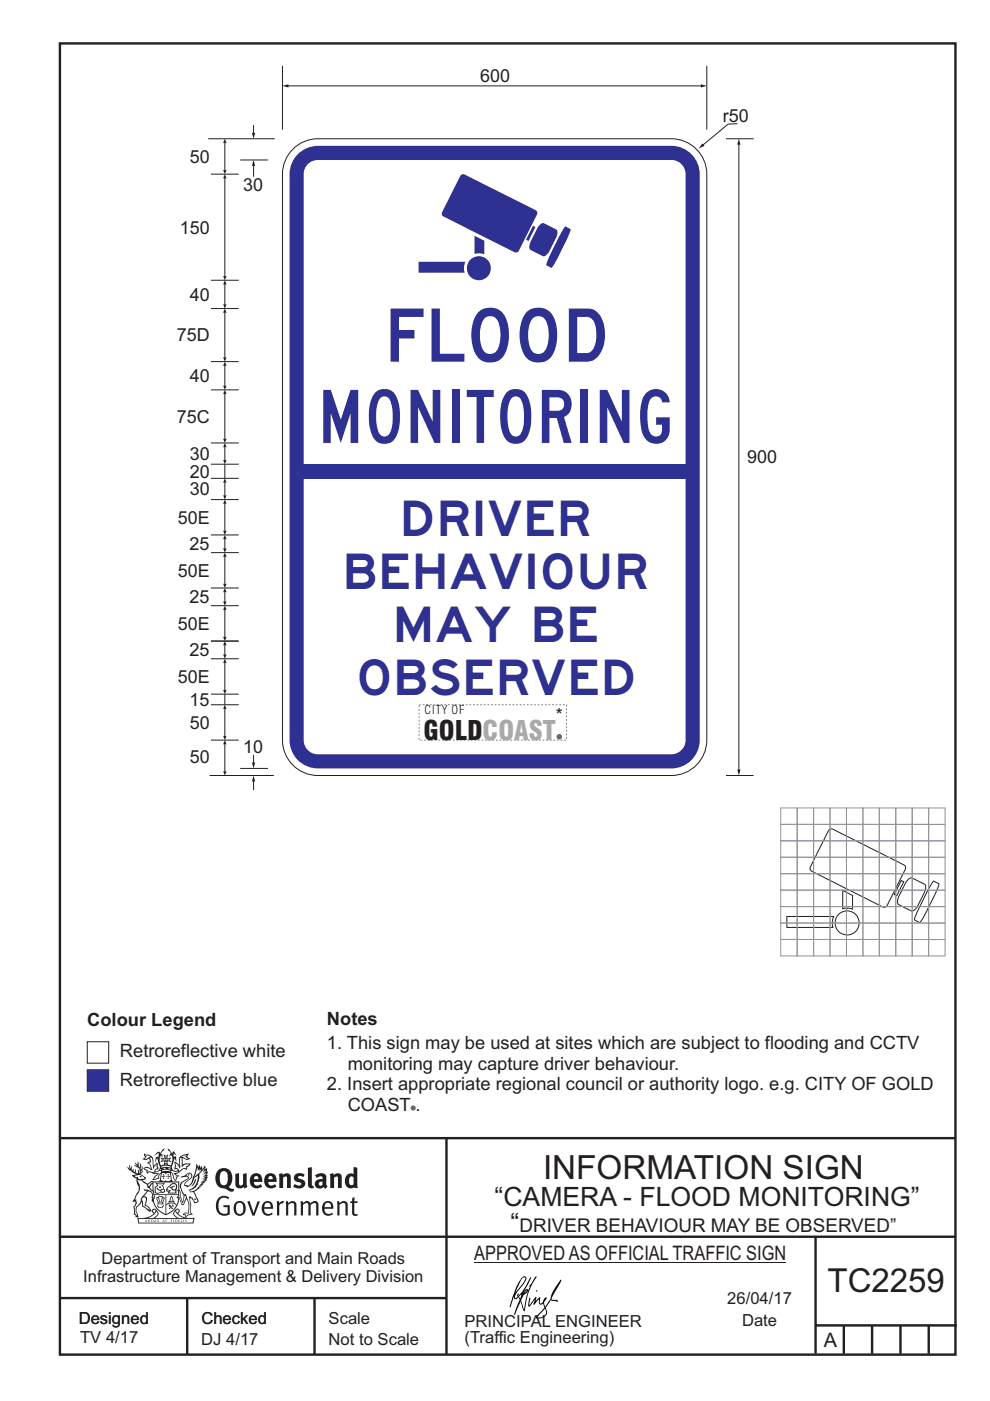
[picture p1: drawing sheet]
<svg xmlns="http://www.w3.org/2000/svg" width="210mm" height="297mm" viewBox="0 0 210 297" stroke-linecap="round" stroke-linejoin="round" font-family="sans-serif">
<g fill="none" stroke="#231f20" stroke-width=".51">
<path d="M12.7 9.2h190v278h-190zM12.7 241.3h189.9M94.7 241.4v45.8M12.7 275.2h82M12.7 262.2h190.1M39.7 275.2v12M66.7 275.2v12M173 262.2v24.8M173 281h30M179 281v6M185 281v6M191 281v6"/>
<path d="M197 281v6"/>
</g>
<g fill="#231f20">
<path d="M47 248.5a2.55 2.55 0 0 0 0 2.7l.3 .1a.81 .81 0 0 0 1-.9v-.6a1.04 1.04 0 0 0-1.1-1.5zM46.3 248.1a1.82 1.82 0 0 1 2.1-.2 1.82 1.82 0 0 1 .9 1.9 2.29 2.29 0 0 1-.8 1.9l.7 .3h.5l-.2 .6a2.87 2.87 0 0 1-2-.7 2.12 2.12 0 0 1-1.7-3.1z" fill-rule="evenodd"/>
<path d="M49.9 248.9l.8-.2v2a.46 .46 0 0 0 .2 .6 .46 .46 0 0 0 .7-.2v-2.2l.7-.2v2.4l.2 .5-.6 .4-.2-.3a1.02 1.02 0 0 1-1.2 .2 1.02 1.02 0 0 1-.6-1.1z" fill-rule="evenodd"/>
<path d="M54 249.5l-.1 .5h.9a.49 .49 0 0 0-.2-.6 .49 .49 0 0 0-.6 .1zM53.4 249.2a1.34 1.34 0 0 1 1.6-.3 1.34 1.34 0 0 1 .6 1.5v.2h-1.7a.77 .77 0 0 0 .5 .8 .77 .77 0 0 0 .9-.3l.3 .4a1.59 1.59 0 0 1-2.1 .2 1.59 1.59 0 0 1-.4-2z" fill-rule="evenodd"/>
<path d="M57 249.5l-.1 .5h.9a.49 .49 0 0 0-.2-.6 .49 .49 0 0 0-.6 .1zM56.4 249.2a1.34 1.34 0 0 1 1.6-.3 1.34 1.34 0 0 1 .7 1.5v.2h-1.8a.77 .77 0 0 0 .5 .8 .77 .77 0 0 0 .9-.3l.3 .4a1.59 1.59 0 0 1-2 .2 1.59 1.59 0 0 1-.5-2z" fill-rule="evenodd"/>
<path d="M59.1 248.9l.8-.2 .1 .4a.95 .95 0 0 1 1-.3 .95 .95 0 0 1 .7 .8v2.3h-.8v-2.3a.46 .46 0 0 0-.8 .1v2.2h-.9z" fill-rule="evenodd"/>
<path d="M62.5 249.1a1.75 1.75 0 0 1 2.1-.1l-.2 .5-.6-.2a.43 .43 0 0 0-.6 .3l.4 .3a1.04 1.04 0 0 1 1.2 1.2 1.04 1.04 0 0 1-1.4 .9l-1.2-.4 .3-.6 1 .4 .4-.4a.88 .88 0 0 0-1-.5l-.4-.2-.1-.4z" fill-rule="evenodd"/>
<path d="M65.3 247.6l.8-.2 .1 3.8 .2 .2 .2 .5a.88 .88 0 0 1-1-.1 .88 .88 0 0 1-.3-1z" fill-rule="evenodd"/>
<path d="M67.8 250.6a.43 .43 0 0 0-.1 .7 .43 .43 0 0 0 .7-.1v-.7zM66.8 249.2a1.7 1.7 0 0 1 2.4 .1v1.8l.3 .4-.4 .5-.5-.3a1.03 1.03 0 0 1-1.7-.2 1.03 1.03 0 0 1 .8-1.5h.7v-.4a.8 .8 0 0 0-1.2 .1z" fill-rule="evenodd"/>
<path d="M69.9 248.9l.8-.2 .1 .4a.95 .95 0 0 1 1-.3 .95 .95 0 0 1 .7 .8v2.3h-.8v-2.3a.46 .46 0 0 0-.8 .1v2.2h-.8z" fill-rule="evenodd"/>
<path d="M74.3 249.5a1.48 1.48 0 0 0 0 1.7l.4 .1 .3-.2v-1.5l-.3-.2zM75 247.4l.8 .2 .1 4.3h-.7l-.1-.2a1.26 1.26 0 0 1-1.4 0 1.26 1.26 0 0 1-.6-1.3 1.29 1.29 0 0 1 .5-1.3 1.29 1.29 0 0 1 1.4-.2z" fill-rule="evenodd"/>
<path d="M46.4 253.9a1.72 1.72 0 0 1 2.2 0l-.2 .3a1.24 1.24 0 0 0-1.4-.1 1.24 1.24 0 0 0-.7 1.3 1.49 1.49 0 0 0 1.3 2l.7-.2v-1.3h-.9l-.1-.4h1.4v2a1.93 1.93 0 0 1-2.2-.1 1.93 1.93 0 0 1-.7-2.2l.2-.7z" fill-rule="evenodd"/>
<path d="M50.3 255.2a1.65 1.65 0 0 0 .3 2.2 .99 .99 0 0 0 1-1.5 .78 .78 0 0 0-.4-.8 .78 .78 0 0 0-.9 .1zM50 254.9a1.33 1.33 0 0 1 1.6-.1 1.33 1.33 0 0 1 .5 1.5 1.31 1.31 0 0 1-1.3 1.5 1.31 1.31 0 0 1-1.3-1.6l.1-.5z" fill-rule="evenodd"/>
<path d="M52.5 254.7l.4-.1 .9 2.6 .8-2.5h.5l-1.1 3h-.5z" fill-rule="evenodd"/>
<path d="M56.2 255.2l-.2 .7h1.4a.7 .7 0 0 0-.3-.8 .7 .7 0 0 0-.9 .1zM55.9 255a1.22 1.22 0 0 1 1.5-.2 1.22 1.22 0 0 1 .5 1.5h-1.9a.93 .93 0 0 0 .5 1 .93 .93 0 0 0 1.2-.2l.1 .3a1.43 1.43 0 0 1-1.7 .1 1.43 1.43 0 0 1-.6-1.7z" fill-rule="evenodd"/>
<path d="M58.7 254.8l.4-.2 .1 .5 .4-.3 .6-.2-.2 .6a.66 .66 0 0 0-.8 .6v1.9h-.4z" fill-rule="evenodd"/>
<path d="M60.6 254.8l.4-.2 .1 .5a.94 .94 0 0 1 1-.4 .94 .94 0 0 1 .8 .7v2.3h-.5l-.1-2.5a.81 .81 0 0 0-1.2 .3v2.2h-.4z" fill-rule="evenodd"/>
<path d="M63.7 254.7l.5-.1 .1 .5 .4-.3a.78 .78 0 0 1 1.1 .3 .9 .9 0 0 1 1-.5 .9 .9 0 0 1 .7 .8v2.3h-.4l-.1-2.5a.67 .67 0 0 0-1.1 .3v2.2h-.5v-2.4l-.4-.2-.7 .4v2.2h-.5z" fill-rule="evenodd"/>
<path d="M69 255.2l-.2 .7h1.4a.7 .7 0 0 0-.3-.8 .7 .7 0 0 0-.9 .1zM68.7 255a1.22 1.22 0 0 1 1.5-.2 1.22 1.22 0 0 1 .5 1.5h-1.9a.93 .93 0 0 0 .5 1 .93 .93 0 0 0 1.2-.2l.1 .3a1.44 1.44 0 0 1-1.7 .1 1.44 1.44 0 0 1-.6-1.7z" fill-rule="evenodd"/>
<path d="M71.4 254.8l.5-.2 .1 .5a.94 .94 0 0 1 1-.4 .94 .94 0 0 1 .7 .7v2.3h-.4l-.1-2.5a.81 .81 0 0 0-1.2 .3v2.2h-.5z" fill-rule="evenodd"/>
<path d="M74.7 254l.5-.2v.9h.7l-.1 .4h-.7l.1 2.2 .1 .1h.5l.1 .3a.75 .75 0 0 1-1.2-.6v-2h-.4v-.4h.4z" fill-rule="evenodd"/>
<path d="M30.8 244.9l1.1 .3-.9 .5h-.4l.5-.5zM31.8 245.5l.2-.1a2.44 2.44 0 0 1 .4 2l.1 .4 .7-1-.1 .6 .3 .3a.57 .57 0 0 0-.6 .8l-1-.2-.5 .2 .1-.5-.7-.2 .6-.2 1 .5 .1-.1-.6-1.3-.2-.1 .5-.1zM30.7 244.5l-.2 .4 .3 .4-.6 .4a1.04 1.04 0 0 0 1.4-.1l.2 .7h-.4l-.2 .4a.94 .94 0 0 1 .9 1.1l-.2-.1a1.16 1.16 0 0 0-1.5-.1l.3 .4 .4 .2 .1 .5 .2 .2v-.2a.94 .94 0 0 1 1.1 .2h.9l-1.2 1.2a1.13 1.13 0 0 0 1.2-.2l.4-.1-.1-.4 .5-.7a.83 .83 0 0 0-.6 1.1l-.3-.1-.7 .3 1.1-1.4-.5 .2-.5-.1 1.3-.5-.2-.2-.8 .4v-.3l.2-.2 .3 .1 .1-.3-.2-.4v-.6l-.2-.3-.6 .9v-.7a1.42 1.42 0 0 0-1.7-1.8z" fill-rule="evenodd"/>
<path d="M38.5 245.3l.5-.3 .7-.1-.6 .3 .8 .5h-.3zM38.3 245.5h.2l.1 2a1.69 1.69 0 0 1 1.5-.7l-.7 .5 .1 .5a1.1 1.1 0 0 0-1.5 .6l-.1-.5-.2-.2h-.5l.2-.4-.2-.7a1.42 1.42 0 0 1 .8 1.1l.2-.1zM37.1 246.2l.1 1-.2 .3v.5l.6-.1 .1 .2a.96 .96 0 0 1-1.1-.1l-.1 .1a1.06 1.06 0 0 0 1.3 .2v.1a.72 .72 0 0 1-1 .2l.3 .5 .6 .3-.4 .1-.1 .7-.3-.4-.3-1.1-.4-.4 .4 .9a1.54 1.54 0 0 0 .6 1.2l.2-.3a.58 .58 0 0 1 .5-.7l.1-.2h-.3l-.4-.3 .9-.5a.93 .93 0 0 1 1.1-.5l.1 .2 .2-.1 .1-.5a.99 .99 0 0 0 .7-.9l-1.3 .1-.4 .3v-1.5l.9 .4 .8-.3h-.3l-.5-.4 .4-.7-.7 .2a1.46 1.46 0 0 0-1.3 2.1v.4l-.2-.4z" fill-rule="evenodd"/>
<path d="M35.6 248.9l.2 .1-.1 .4h.3l-.3 .1v.5l-.1-.6h-.3l.3-.1z" fill-rule="evenodd"/>
<path d="M34.6 248.9l.2 .1-.1 .3 .4 .1h-.4v.6l-.1-.5-.3-.1h.3z" fill-rule="evenodd"/>
<path d="M34.3 248.8a.57 .57 0 0 1 .9 .2 .57 .57 0 0 1 .9-.2l.2 1.4-.2 .1a.57 .57 0 0 1-.9-.1 .69 .69 0 0 1-1.1 0zM34.2 248.1l-.3 2.1-.2 .4h2.9l-.1-.4-.3-2.1h-.2v.3l-.8-.1-.9 .1 .1-.3z" fill-rule="evenodd"/>
<path d="M34.2 252.4a.3 .3 0 0 0 .6 0 .3 .3 0 0 0-.6 0zM33.3 251l.3 .3-.3 .3a.79 .79 0 0 0 0 1.3l.8-.2-.1-.3a.55 .55 0 0 1-.7-.6h.1l.1 .3 .4 .1 .8-.2-.4-.7 .4-.3-.7 .1zM33 250.7l1.1 .2 .9-.2-.4 .7 .4 1.1a.56 .56 0 0 1-.8 .3l-.2 .1a.73 .73 0 0 1-.9 .1 .73 .73 0 0 1-.3-.9v-.4l.5-.4z" fill-rule="evenodd"/>
<path d="M35.6 251.9l.7-.5a.58 .58 0 0 1 1-.1 .58 .58 0 0 1-.5 .9l-.2-.3a.43 .43 0 0 1 .6-.3v-.1a.57 .57 0 0 0-.8 .2l-.2-.1-.3 .2 .4 .1a.55 .55 0 0 0 .9 .5v.5h-1.3l.3-.4-.1-.2-.6 .1 .2-.2-.2-.1zM35.4 251.8l-.1 .2a.39 .39 0 0 0 .2 .7l.3-.1-.2 .5h1.9l-.1-.8a.86 .86 0 0 0-.1-1.4 .86 .86 0 0 0-1.3 .4z" fill-rule="evenodd"/>
<path d="M36 254.8h.8v.2h-.8zM36.4 253.8l.2 .8h-.4zM36.4 253.5l-.3 .5-.1 .6h-.2v.4l-.7 .4 .1 .2a1.48 1.48 0 0 1 2.2 .1l.2-.1-.6-.5v-.5h-.2l-.1-.6z" fill-rule="evenodd"/>
<path d="M35.8 255.4l.3 .1 .2 .3 .3-.2-.2-.2a.38 .38 0 0 1 .4 .5l-.1-.2-.3 .3 .3 .2-.3 .2-.1-.3-.4 .3-.1-.2 .4-.3-.2-.1-.1 .1z" fill-rule="evenodd"/>
<path d="M34.5 254h.2v.2l-.3 .6h-.1zM33.6 255.3h.9v.2a.55 .55 0 0 1-.8 .4v-.2h-.2zM33.4 254h.2l.2 .8h-.2zM33.6 255h.8l.1 .1-.8 .1zM33.8 253.7h.5l-.2 1.1h-.2zM33.3 253.8l-.1 .3 .3 1.2a.48 .48 0 0 0-.1 .5 .48 .48 0 0 0 .4 .3l.6-.1a.49 .49 0 0 0 .2-.7l.3-1.2-.1-.3a1.42 1.42 0 0 0-1.5 0z" fill-rule="evenodd"/>
<path d="M33.6 251.6h.5l.1 .3h-.4z" fill-rule="evenodd"/>
<path d="M41.3 250.1l.3-.2-.2 .9-.6 .7h-.2l.5-.7z" fill-rule="evenodd"/>
<path d="M39.7 249l.3-.2 .5 .2a.88 .88 0 0 1-.6 1.1 1.22 1.22 0 0 0-.8 1.3l.5 .2a.72 .72 0 0 0 .9-.4l.5-.8 .2-.6 .8-.6v.3a2.85 2.85 0 0 1-2 2.8l.1 .1a2.13 2.13 0 0 0 1.9-1.5l-.1-.2a2.01 2.01 0 0 0 .3-1.8l1.2-1.3-.4 1 .7-.5-.7 1 .8-.4-.8 .8 .7-.1-.9 .5 .8-.1-.8 .4h.7l-.8 .3 .3 .2h-.4l.2 .4-.4-.1 .2 .3h-.4l.1 .3h-.1a2.16 2.16 0 0 1-2 1l.1 .2h.4a.76 .76 0 0 1 .7 .7l.5 1.2-.6 .2a1.45 1.45 0 0 0-1.2-1.3l.3 1.8-.1 1.9 .4 .2a1.07 1.07 0 0 0-1.2 .4v-.3l-.5-.2a.87 .87 0 0 1 1-.1l.1-.7a4.4 4.4 0 0 0-.6-3.1l-.1-.3h-.2a2.16 2.16 0 0 1-.7-2.2l.3-.3 1.2-.8a.55 .55 0 0 0-.4-.7zM37.8 252.4a.76 .76 0 0 1 .3 1.1l.6 1.6 .4-1.7 .2 .1a.61 .61 0 0 1-.1 .9l-.3 .9h-.2l-.7-1.6-.3 .1a1.18 1.18 0 0 0 .1-1.4zM41.8 247.5l.2 .8 .3-.6v.6l.3-.5a1.9 1.9 0 0 1-1.1 1.4l-.3 .3zM38.2 249.6l1.4-.1 .2 .1v.3l-.5 .3a1.26 1.26 0 0 0-1 1.9l.2 .7a1.84 1.84 0 0 1 .2 2l-.4-1.3a.96 .96 0 0 0-.4-1.3l-.4 .3a.78 .78 0 0 1-.1 1.3l.2 .2h.4l.4 1.1a.38 .38 0 0 0 .2 .4 .38 .38 0 0 0 .4-.1l.6-1.2a2.94 2.94 0 0 1 .3 2.5v.5l-.8-.1-.3 .4v.2l.4-.1 .1 .4 .2 .1a1.02 1.02 0 0 1 1.3-.5l-.1-.4-.3-.1 .2-1.7-.3-1.4 .1 .1a1.14 1.14 0 0 1 .7 .9 .63 .63 0 0 0 .9-.2 .63 .63 0 0 0-.2-.8l-.6-1.3 .9-.6 .2-.3 .2-.1v-.2h.3l-.1-.3h.4l-.1-.3 .5-.1-.2-.2 .5-.4 .1-.2-.3 .1 .5-.6-.3 .1 .3-.6-.4 .1 .4-.5v-.3l-.3 .2 .1-.6v-.3l-.4 .3-.1-.8-.5 .8-.2-.7-.2 .5-.3-.8-.1 .6-.5-.8-.1 1.4-.7 1.9a1.81 1.81 0 0 1-.9 1.4l-.6-.2a1.75 1.75 0 0 1 1.1-1.2 .75 .75 0 0 0 .1-1.3 .75 .75 0 0 0-1.2 .5z" fill-rule="evenodd"/>
<path d="M41.2 254.2l.3-.1 .1 .3h-.4z" fill-rule="evenodd"/>
<path d="M29.4 258.4h11.6l-.2 .8h-11.3zM31.3 258.2l.5-.1a2.48 2.48 0 0 0 1.4-1.3l.2 .6-.5 .5-.4 .3zM32.5 256.6l.3-.2 .2 .2-.3 .6zM37.2 256.8a2.65 2.65 0 0 0 1.8 1.4h-1.1l-.5-.3-.5-.5zM37.4 256.6l.2-.2 .3 .2-.3 .6zM29.2 258.2l.1 1.2h11.7l.3-1.1-.2-.1a4.1 4.1 0 0 1-3.3-.9l.3-.4-.1-.5a1.06 1.06 0 0 0-1.3 .9l.2 .4 .6 .5h-4.7l.3-.1a.84 .84 0 0 0 .6-.7 .84 .84 0 0 0-.5-.9l-.3-.2-.5 .1-.1 .5 .3 .4a4.2 4.2 0 0 1-3.4 .9z" fill-rule="evenodd"/>
<path d="M31 258.7l.1 .2h-.2zM31 258.6l-.3 .5 .4-.1 .2 .1z" fill-rule="evenodd"/>
<path d="M31.3 258.6h.2v.4a.25 .25 0 0 0 .3-.1 .25 .25 0 0 0-.1-.3h.1a.29 .29 0 0 1 0 .4 .29 .29 0 0 1-.4 0 .29 .29 0 0 1 0-.4z" fill-rule="evenodd"/>
<path d="M32.2 258.6a.22 .22 0 0 1 .3 .2 .22 .22 0 0 1-.3 .2zM32 258.6v.5a.33 .33 0 0 0 .5-.1 .33 .33 0 0 0 0-.4 .33 .33 0 0 0-.5 0z" fill-rule="evenodd"/>
<path d="M32.9 258.7l.1 .2h-.2zM32.9 258.6l-.2 .5 .3-.1 .2 .1z" fill-rule="evenodd"/>
<path d="M33.3 258.6h.2v.2l.3-.2-.2 .2 .2 .3-.3-.2-.1 .2h-.1l.2-.3z" fill-rule="evenodd"/>
<path d="M34.7 258.7l.1 .2h-.2zM34.7 258.6l-.3 .5 .4-.1 .2 .1z" fill-rule="evenodd"/>
<path d="M35 258.6h.4h-.1v.5h-.2l.1-.5z" fill-rule="evenodd"/>
<path d="M36.2 258.6h.3h-.2v.2h.2h-.2l.1 .3h-.2z" fill-rule="evenodd"/>
<path d="M36.7 258.6h.2v.5h-.2z" fill-rule="evenodd"/>
<path d="M37.3 258.6a.22 .22 0 0 1 .3 .2 .22 .22 0 0 1-.3 .2zM37.1 258.6v.5a.33 .33 0 0 0 .5-.1 .33 .33 0 0 0 0-.4 .33 .33 0 0 0-.5 0z" fill-rule="evenodd"/>
<path d="M37.8 258.6h.3h-.1v.2h.1h-.1v.2l.1 .1h-.3z" fill-rule="evenodd"/>
<path d="M38.3 258.6h.3l-.1 .4 .2 .1h-.4z" fill-rule="evenodd"/>
<path d="M38.9 258.6h.2v.5h-.2z" fill-rule="evenodd"/>
<path d="M39.3 258.6h.2l-.2 .1 .2 .2-.1 .2h-.1v-.2l.2 .1z" fill-rule="evenodd"/>
<path d="M34.2 247.4a1.51 1.51 0 0 1 2 .2 2.67 2.67 0 0 0-2.1 0zM35.7 247.6l.4 .2 .1 .2-.4-.1zM34.6 247.7l.4-.1 .2 .2h-.4zM34 247.9l.3 .1-.3 .1zM34.9 246.9l.3-.2 .2 .2zM34.9 245.7h.2v.4h-.2zM35 245.1l.2 .2 .2-.2-.1 .4h-.2zM35.1 246.3h.2l.1 .4-.2-.2-.2 .2zM35.3 245.7h.2v.4h-.2zM34.4 245.7l.3 .1v.2l-.3 .1 .2-.2zM35.7 245.8l.3-.1-.2 .2 .2 .2-.4-.1zM32.7 244.9l1-.5-.1 1-.2-.1-.4 .1-.2 1.1 .5-1 .2 .9a1.84 1.84 0 0 1 .3 1.7l.4 .1a2.48 2.48 0 0 1 2.2 .1l.2-.3-.2-.7 .7-1.7 .4 .6-.2-1-.2-.1-.2 .3v-.9l.6 .4-.6-.7h-.3l-.1 .4-.5-.8-.5-.3 .2 .4 .5 .6-.4 .7 .4-.3a2.06 2.06 0 0 1 0 2.2l-.6-.2-.1-.6 .1-.1 .8 .2-.4-.5 .4-.5-.7 .2-.2-.2 .2-.7-.5 .4-.5-.4 .2 .7-.2 .2-.7-.2 .4 .5-.4 .5 .7-.2 .2 .1-.2 .6-.5 .2a2.02 2.02 0 0 1 0-2.2l.3 .5-.1-.6-.3-.1 .8-1.2-.5 .3-.4 .7-.2-.3a.8 .8 0 0 0-.8 .5z" fill-rule="evenodd"/>
<path d="M29.2 250.1l.3 .2a.61 .61 0 0 1 .8 .3l.3 .2a.8 .8 0 0 1 .6 1l.4 .1 .5 .6a1 1 0 0 1 .5 1l-.1 .7v-.5h-.1a.96 .96 0 0 0-.8-1.3l-.3-.2h-.6l-.1-.1-.2 .1 .2 .3h.5l-1.1 1.4-.2 .9-.4 .6a1.33 1.33 0 0 0-.5 1.8l.2 .5a1.26 1.26 0 0 1-.5-1.4l-.1-.4a1.56 1.56 0 0 0 .4-1.7l-.3 .2 .2-.5a3.2 3.2 0 0 0 .7-3zM30.4 253.9h.4a2.06 2.06 0 0 1-.1 1.6l.7 .5 .4 .5-.6-.2-.8-.6-.1-.9a.51 .51 0 0 1 .1-.9zM28.6 249.3a1.52 1.52 0 0 1 2.1 .6l-1.1 .1-.2-.1-.2-.4-.4 .1zM27.5 247v.8l-.3-.4-.2 .1a3.1 3.1 0 0 0 2 1.5l-1 .1 .5 .6 .5 .1v1.1a1.84 1.84 0 0 1-.2 2.5l-.4 .9-.4 .4 .3 .1 .4-.1 .1 .4-.2 .5-.3 .2 .1 1.8 .2-.1 .2 .6h.2l.4-.1-.1-.5a1.3 1.3 0 0 1-.1-1.6l.8-1.1 .2 1.1 .6 .2 .4 .6 .2-.2 .2 .4 .5-.1a1.85 1.85 0 0 0-1.2-1.3l.1-.3a1.39 1.39 0 0 0 0-1.5h-.5l.5-.6a.66 .66 0 0 1 .9-.4 .66 .66 0 0 1 .3 .9l-.1 .4h.2v.1l-.2 .3 .2 .5 .2-.3a2.24 2.24 0 0 0 .1-2.2 .73 .73 0 0 1-.7-.6 .73 .73 0 0 1 .5-.8l.1-.2a.94 .94 0 0 0-.9 .8 .48 .48 0 0 1-.1-.5 .48 .48 0 0 1 .5-.3l.5-.3a.51 .51 0 0 0-.8 .2l-.5 .3-1-.8 .6-.1 .1-.5-1.1-.7 .5-.4v-.4l-.5 .5 .1-.2a.69 .69 0 0 0 .2-1.1v.5l-.3 .2 .1-1.1-.3-.2 .1 .6-.1 .2-.4-1.2v.6l-.7-.3 .6 .6-.6-.2 .2 .3a1 1 0 0 1 .8 1.5l-.2-.8v.8l-.5-.2-.1-.7-.2 .6-.2-.1v-.6l-.2 .4-.2-.2 .1-.7-.2 .5z" fill-rule="evenodd"/>
<path d="M29.5 249.5l.3-.2 .3 .3z" fill-rule="evenodd"/>
<path d="M32.4 250.5h5.6v2l-.2-.1v-1.7h-5.2v2.5h5.2v-.8l.1 .2-.1 1.1v-.3h-2.5v4a4.1 4.1 0 0 0 2.6-3.6l.1-.1a4 4 0 0 1-2.8 3.9 4.2 4.2 0 0 1-2.8-4.7l.1 1.3 .1-.1a3.8 3.8 0 0 0 2.5 3.3v-4h-2.5l-.2-.9z" fill-rule="evenodd"/>
<circle cx="40" cy="249.1" r=".17"/>
</g>
<path d="M100.6 267.7h66.2" fill="none" stroke="#231f20" stroke-width=".21"/>
<g fill="#000">
<path d="M111.6 273.7l.2-.2-.5 .7zM110.4 274.5l.2 .1-.3 .8-.2-.5zM110.9 270.9h.5a9.3 9.3 0 0 1-2 3.1l-.1 .3 1-2.5zM110.6 271a14.7 14.7 0 0 0-2.2 4.9l-.3 1.2 .1 .1 .8-2.3a.42 .42 0 0 0 .2 .6 .42 .42 0 0 0 .6-.3l.2-.1 .2 .5-1.1 3.2h.2l1.1-2.9 .6 1.9 .2 .2 .2-.5a13.5 13.5 0 0 1 2-6.2l.4-.5-.1-.2-1.6 2.1 .4-.1a14.9 14.9 0 0 0-1.3 5.1l-.4-1.1a1.39 1.39 0 0 1 .2-1.9l.1-.2a.92 .92 0 0 0 .8-1.2 .75 .75 0 0 0-.8 .7l-.1 .2 1.6-3.4h-.1l-.4 .7a10.5 10.5 0 0 1-2.2 3.3l.2-.5a.32 .32 0 0 0-.4 .2 .32 .32 0 0 0 .1 .4l-.5 .4a3.2 3.2 0 0 1 1.1-2.3l.5-.6a2.49 2.49 0 0 0 .7-1.6l-.4-.2z" fill-rule="evenodd"/>
<path d="M113.7 273.6l.3 .2h-.3z" fill-rule="evenodd"/>
<path d="M115.6 277.5a1.15 1.15 0 0 1 .1 1.3 1.15 1.15 0 0 1-1.2 .5l-.6 .1zM112.2 275.2l-.2 1.6 .2 .2 1.2-1.5-.2 1.1 1.1-1.1a.94 .94 0 0 0 .4 1.1l.5-.3 .3 .9-1.2 1.3a.98 .98 0 0 0-.5 1 1.9 1.9 0 0 0 2.3-1.3l-.1-.2a1.02 1.02 0 0 1 .2-1.4l.6-1 1.5 .3-.2-.4v.2l-1.1-.1v-.3l2-3.6 .1-.2-.2-.2-1.7 2.8a6.6 6.6 0 0 1-1.6 2.9l-.1-.2a1.01 1.01 0 0 1 .4-1.4l.1-.2-.3-.1-.4 .4-.1 .5-.6 .4-.1-.4 .1-.9-.2-.1-.9 1 .3-1h-.2l-1.4 1.8 .3-1.5v-.1z" fill-rule="evenodd"/>
</g>
<path d="M18.5 220.9h4.6v4.5h-4.6z" fill-rule="evenodd" fill="#fff" stroke="#231f20" stroke-width=".21"/>
<path d="M18.5 226.8h4.6v4.6h-4.6z" fill-rule="evenodd" fill="#2e3092" stroke="#231f20" stroke-width=".21"/>
<g fill="none" stroke="#231f20" stroke-width=".21">
<path d="M175.9 175.9l.7-.1 15.3 7.7 .2 .4-.1 .4-3.9 7.7a.7 .7 0 0 1-.9 .3l-15.1-7.6a.7 .7 0 0 1-.2-.9zM166.9 194.3h9.9l-.3 1.3 .2 1h-9.8zM178.7 188.8l2.1 1.1v2.8l-1-.2-1.1 .2zM191.2 186.7l.5 .3-1.5 2.9-.5-.3zM192.5 186.6a.9 .9 0 0 1 1-.5l2.7 1.5a1.88 1.88 0 0 1-.2 1.7l-1.3 2.7a1.74 1.74 0 0 1-1.4 1.1l-2.7-1.3a1.61 1.61 0 0 1 .1-1.8zM198 186.8l1.1 .6a34.4 34.4 0 0 1-4 8.2l-1.1-.6 .1-.5 2.5-5.4z"/>
<circle cx="179.7" cy="195.7" r="2.55"/>
</g>
<g fill="none" stroke="#939598" stroke-width=".21">
<path d="M165.6 171.3h3.5v3.5h-3.5zM165.6 174.8h3.5v3.5h-3.5zM165.6 178.3h3.5v3.5h-3.5zM169.1 171.3h3.5v3.5h-3.5zM169.1 174.8h3.5v3.5h-3.5zM169.1 178.3h3.5v3.5h-3.5zM172.6 171.3h3.5v3.5h-3.5zM172.6 174.8h3.5v3.5h-3.5zM172.6 178.3h3.5v3.5h-3.5zM176.1 171.3h3.4v3.5h-3.4zM176.1 174.8h3.4v3.5h-3.4zM176.1 178.3h3.4v3.5h-3.4z"/>
<path d="M179.5 171.3h3.5v3.5h-3.5zM179.5 174.8h3.5v3.5h-3.5zM179.5 178.3h3.5v3.5h-3.5zM183 171.3h3.5v3.5h-3.5zM183 174.8h3.5v3.5h-3.5zM183 178.3h3.5v3.5h-3.5zM186.5 171.3h3.5v3.5h-3.5zM186.5 174.8h3.5v3.5h-3.5zM186.5 178.3h3.5v3.5h-3.5zM190 171.3h3.5v3.5h-3.5zM190 174.8h3.5v3.5h-3.5zM190 178.3h3.5v3.5h-3.5z"/>
<path d="M193.5 171.3h3.5v3.5h-3.5zM193.5 174.8h3.5v3.5h-3.5zM193.5 178.3h3.5v3.5h-3.5zM197 171.3h3.5v3.5h-3.5zM197 174.8h3.5v3.5h-3.5zM197 178.3h3.5v3.5h-3.5zM165.6 181.8h3.5v3.4h-3.5zM165.6 185.2h3.5v3.5h-3.5zM165.6 188.7h3.5v3.5h-3.5zM165.6 192.2h3.5v3.5h-3.5zM165.6 195.7h3.5v3.5h-3.5zM165.6 199.2h3.5v3.5h-3.5z"/>
<path d="M169.1 181.8h3.5v3.4h-3.5zM169.1 185.2h3.5v3.5h-3.5zM169.1 188.7h3.5v3.5h-3.5zM169.1 192.2h3.5v3.5h-3.5zM169.1 195.7h3.5v3.5h-3.5zM169.1 199.2h3.5v3.5h-3.5zM172.6 181.8h3.5v3.4h-3.5zM172.6 185.2h3.5v3.5h-3.5zM172.6 188.7h3.5v3.5h-3.5zM172.6 192.2h3.5v3.5h-3.5zM172.6 195.7h3.5v3.5h-3.5zM172.6 199.2h3.5v3.5h-3.5z"/>
<path d="M176.1 181.8h3.4v3.4h-3.4zM176.1 185.2h3.4v3.5h-3.4zM176.1 188.7h3.4v3.5h-3.4zM176.1 192.2h3.4v3.5h-3.4zM176.1 195.7h3.4v3.5h-3.4zM176.1 199.2h3.4v3.5h-3.4zM179.5 181.8h3.5v3.4h-3.5zM179.5 185.2h3.5v3.5h-3.5zM179.5 188.7h3.5v3.5h-3.5zM179.5 192.2h3.5v3.5h-3.5zM179.5 195.7h3.5v3.5h-3.5zM179.5 199.2h3.5v3.5h-3.5z"/>
<path d="M183 181.8h3.5v3.4h-3.5zM183 185.2h3.5v3.5h-3.5zM183 188.7h3.5v3.5h-3.5zM183 192.2h3.5v3.5h-3.5zM183 195.7h3.5v3.5h-3.5zM183 199.2h3.5v3.5h-3.5zM186.5 181.8h3.5v3.4h-3.5zM186.5 185.2h3.5v3.5h-3.5zM186.5 188.7h3.5v3.5h-3.5zM186.5 192.2h3.5v3.5h-3.5zM186.5 195.7h3.5v3.5h-3.5zM186.5 199.2h3.5v3.5h-3.5z"/>
<path d="M190 181.8h3.5v3.4h-3.5zM190 185.2h3.5v3.5h-3.5zM190 188.7h3.5v3.5h-3.5zM190 192.2h3.5v3.5h-3.5zM190 195.7h3.5v3.5h-3.5zM190 199.2h3.5v3.5h-3.5zM193.5 181.8h3.5v3.4h-3.5zM193.5 185.2h3.5v3.5h-3.5zM193.5 188.7h3.5v3.5h-3.5zM193.5 192.2h3.5v3.5h-3.5zM193.5 195.7h3.5v3.5h-3.5zM193.5 199.2h3.5v3.5h-3.5z"/>
<path d="M197 181.8h3.5v3.5h-3.5zM197 185.3h3.5v3.4h-3.5zM197 188.7h3.5v3.5h-3.5zM197 192.2h3.5v3.5h-3.5zM197 195.7h3.5v3.5h-3.5zM197 199.2h3.5v3.5h-3.5z"/>
</g>
<circle cx="87.6" cy="234.9" r=".54" fill="#ed1c24"/>
<path d="M61.8 32a7.5 7.5 0 0 1 5.6-2.6h75a7.5 7.5 0 0 1 7.5 7.5v120a7.5 7.5 0 0 1-7.5 7.5h-75a7.5 7.5 0 0 1-7.5-7.5v-120a7.5 7.5 0 0 1 1.9-4.9z" fill-rule="evenodd" fill="#fff" stroke="#231f20" stroke-width=".21"/>
<path d="M63.2 32.7a6 6 0 0 1 4.2-1.8h75a6 6 0 0 1 6 6v120a6 6 0 0 1-6 6h-75a6 6 0 0 1-6-6v-120a6 6 0 0 1 1.8-4.2z" fill-rule="evenodd" fill="#2e3092"/>
<path d="M65.5 34.6l1.2-.6 .7-.1h75a3 3 0 0 1 3 3v120a3 3 0 0 1-3 3h-75a3 3 0 0 1-3-3v-120a3 3 0 0 1 1.1-2.3z" fill-rule="evenodd" fill="#fff"/>
<path d="M156.4 26.2l-2 .1-5.4 4.5" fill="none" stroke="#231f20" stroke-width=".21"/>
<path d="M149 30.4l.4 .5-1.2 .6z" fill="#231f20"/>
<path d="M156.7 30.5v132.8" fill="none" stroke="#231f20" stroke-width=".21"/>
<g fill="#231f20">
<path d="M156.7 29.4l.4 1.3h-.7z"/>
<path d="M156.4 163.2h.7l-.4 1.2z"/>
</g>
<path d="M59.9 14v13.5M61 18.2h87.8M154 29.4h5.8M154 164.4h5.8" fill="none" stroke="#231f20" stroke-width=".21"/>
<g fill="#231f20">
<path d="M148.7 17.9l1.2 .3-1.2 .4z"/>
<path d="M59.9 18.2l1.3-.3v.7z"/>
</g>
<path d="M149.9 14v13.5" fill="none" stroke="#231f20" stroke-width=".21"/>
<path d="M88.9 149.4h31.2v7.5h-31.2z" fill="none" stroke="#808285" stroke-width=".21" stroke-dasharray=".4 .4" stroke-linecap="butt"/>
<g fill="#2e3092">
<path d="M100.6 50l2.1 1v2.9l-1.1-.2-1 .1z" fill-rule="evenodd"/>
<path d="M88.8 55.5h9.9l-.3 1.3 .2 1h-9.8z" fill-rule="evenodd"/>
<path d="M97.8 37.1l.7-.1 15.3 7.7 .2 .4-.1 .4-3.9 7.7a.7 .7 0 0 1-.9 .3l-15.1-7.6a.7 .7 0 0 1-.2-.9z" fill-rule="evenodd"/>
<path d="M114.4 47.8a.9 .9 0 0 1 .9-.5l2.8 1.5a1.88 1.88 0 0 1-.2 1.7l-1.3 2.7a1.74 1.74 0 0 1-1.4 1.1l-2.7-1.3a1.61 1.61 0 0 1 .1-1.8z" fill-rule="evenodd"/>
<path d="M119.9 48l1.1 .6a34.4 34.4 0 0 1-4 8.2l-1.1-.6 .1-.5 2.5-5.4z" fill-rule="evenodd"/>
<path d="M113 47.9l.6 .2-1.5 3-.5-.3z" fill-rule="evenodd"/>
<circle cx="101.6" cy="56.9" r="2.55"/>
</g>
<path d="M63.1 98.4h83.6v3h-83.6z" fill="#2e3092"/>
<circle cx="118.6" cy="156.2" r=".58" fill="#ed1c24"/>
<path d="M47.7 98.4v3M47.7 102v3.3" fill="none" stroke="#231f20" stroke-width=".21"/>
<g fill="#231f20">
<path d="M47.3 105h.8l-.4 .9z" fill-rule="evenodd"/>
<path d="M47.7 101.4l.4 1h-.8z" fill-rule="evenodd"/>
</g>
<path d="M44.2 29.4h14.1M47.7 157.5v6.3M44.4 164.4h13.7M51 162.9h5.9" fill="none" stroke="#231f20" stroke-width=".21"/>
<g fill="#231f20">
<path d="M47.7 156.9l.4 1h-.8z" fill-rule="evenodd"/>
<path d="M47.3 163.5h.8l-.4 .9z" fill-rule="evenodd"/>
</g>
<path d="M53.8 160v1.8" fill="none" stroke="#231f20" stroke-width=".21"/>
<path d="M53.4 161.7h.7l-.3 1.2z" fill="#231f20"/>
<path d="M47.7 30v6.3" fill="none" stroke="#231f20" stroke-width=".21"/>
<g fill="#231f20">
<path d="M47.3 36h.8l-.4 .9z" fill-rule="evenodd"/>
<path d="M47.7 29.4l.4 1h-.8z" fill-rule="evenodd"/>
</g>
<path d="M51 33.9h5.9M53.8 35v2.5" fill="none" stroke="#231f20" stroke-width=".21"/>
<path d="M53.8 33.9l.3 1.3h-.7z" fill="#231f20"/>
<path d="M53.8 26.5v1.8" fill="none" stroke="#231f20" stroke-width=".21"/>
<path d="M53.4 28.2h.7l-.3 1.2z" fill="#231f20"/>
<path d="M44.7 105.9h5.9M44.7 117.2h5.9M44.7 113.4h5.9M47.7 106.5v6.3M44.7 128.4h5.9M44.7 139.7h5.9M44.7 124.7h5.9M44.7 135.9h5.9M44.7 147.2h5.9M44.7 156.9h5.9" fill="none" stroke="#231f20" stroke-width=".21"/>
<g fill="#231f20">
<path d="M47.3 112.5h.8l-.4 .9z" fill-rule="evenodd"/>
<path d="M47.7 105.9l.4 1h-.8z" fill-rule="evenodd"/>
</g>
<path d="M47.7 117.8v6.3" fill="none" stroke="#231f20" stroke-width=".21"/>
<g fill="#231f20">
<path d="M47.3 123.7h.8l-.4 1z" fill-rule="evenodd"/>
<path d="M47.7 117.2l.4 .9h-.8z" fill-rule="evenodd"/>
</g>
<path d="M47.7 129v6.3" fill="none" stroke="#231f20" stroke-width=".21"/>
<g fill="#231f20">
<path d="M47.3 135h.8l-.4 .9z" fill-rule="evenodd"/>
<path d="M47.7 128.4l.4 1h-.8z" fill-rule="evenodd"/>
</g>
<path d="M47.7 140.3v6.3" fill="none" stroke="#231f20" stroke-width=".21"/>
<g fill="#231f20">
<path d="M47.3 146.2h.8l-.4 1z" fill-rule="evenodd"/>
<path d="M47.7 139.7l.4 .9h-.8z" fill-rule="evenodd"/>
</g>
<path d="M47.7 94.5v3.3" fill="none" stroke="#231f20" stroke-width=".21"/>
<g fill="#231f20">
<path d="M47.3 97.5h.8l-.4 .9z" fill-rule="evenodd"/>
<path d="M47.7 93.9l.4 1h-.8z" fill-rule="evenodd"/>
</g>
<path d="M47.7 114v2.6" fill="none" stroke="#231f20" stroke-width=".21"/>
<g fill="#231f20">
<path d="M47.3 116.2h.8l-.4 1z" fill-rule="evenodd"/>
<path d="M47.7 113.4l.4 1h-.8z" fill-rule="evenodd"/>
</g>
<path d="M47.7 125.3v2.5" fill="none" stroke="#231f20" stroke-width=".21"/>
<g fill="#231f20">
<path d="M47.3 127.5h.8l-.4 .9z" fill-rule="evenodd"/>
<path d="M47.7 124.7l.4 .9h-.8z" fill-rule="evenodd"/>
</g>
<path d="M47.7 136.5v2.6" fill="none" stroke="#231f20" stroke-width=".21"/>
<g fill="#231f20">
<path d="M47.3 138.7h.8l-.4 1z" fill-rule="evenodd"/>
<path d="M47.7 135.9l.4 1h-.8z" fill-rule="evenodd"/>
</g>
<path d="M53.8 165.5v2" fill="none" stroke="#231f20" stroke-width=".21"/>
<path d="M53.8 164.4l.3 1.3h-.7z" fill="#231f20"/>
<path d="M44.7 36.9h5.9M47.7 37.5v21.3M44.7 93.9h5.9" fill="none" stroke="#231f20" stroke-width=".21"/>
<g fill="#231f20">
<path d="M47.7 36.9l.4 1h-.8z" fill-rule="evenodd"/>
<path d="M47.3 58.5h.8l-.4 .9z" fill-rule="evenodd"/>
</g>
<path d="M44.7 65.4h5.9M47.7 66v10.1M44.7 82.7h5.9" fill="none" stroke="#231f20" stroke-width=".21"/>
<g fill="#231f20">
<path d="M47.7 65.4l.4 1h-.8z" fill-rule="evenodd"/>
<path d="M47.3 75.7h.8l-.4 1z" fill-rule="evenodd"/>
</g>
<path d="M47.7 83.3v10" fill="none" stroke="#231f20" stroke-width=".21"/>
<g fill="#231f20">
<path d="M47.7 82.7l.4 .9h-.8z" fill-rule="evenodd"/>
<path d="M47.3 93h.8l-.4 .9z" fill-rule="evenodd"/>
</g>
<path d="M44.7 59.4h5.9M44.7 76.7h5.9M47.7 60v4.8" fill="none" stroke="#231f20" stroke-width=".21"/>
<g fill="#231f20">
<path d="M47.3 64.5h.8l-.4 .9z" fill-rule="evenodd"/>
<path d="M47.7 59.4l.4 1h-.8z" fill-rule="evenodd"/>
</g>
<path d="M47.7 77.3v4.8" fill="none" stroke="#231f20" stroke-width=".21"/>
<g fill="#231f20">
<path d="M47.3 81.7h.8l-.4 1z" fill-rule="evenodd"/>
<path d="M47.7 76.7l.4 .9h-.8z" fill-rule="evenodd"/>
</g>
<path d="M44.7 149.4h5.9M47.7 147.2v2.2M47.7 150v6.3" fill="none" stroke="#231f20" stroke-width=".21"/>
<g fill="#231f20">
<path d="M47.3 156h.8l-.4 .9z" fill-rule="evenodd"/>
<path d="M47.7 149.4l.4 1h-.8z" fill-rule="evenodd"/>
</g>
<path d="M44.7 98.4h5.9M44.7 101.4h5.9" fill="none" stroke="#231f20" stroke-width=".21"/>
<g font-size="15.6" fill="#2e3092">
<text x="81.5" y="76.7">FLOOD</text>
<text x="67.3" y="93.9">MONITORING</text>
</g>
<g font-size="10.4" fill="#2e3092">
<text x="84.8" y="113.6">DRIVER</text>
<text x="72.6" y="124.8">BEHAVIOUR</text>
<text x="83.2" y="136.1">MAY BE</text>
<text x="75.5" y="147.3">OBSERVED</text>
</g>
<text font-size="7.1" fill="#231f20" x="115.2" y="249.9">INFORMATION SIGN</text>
<text font-size="7" fill="#231f20" x="175.5" y="273.9">TC2259</text>
<g font-size="5.6" fill="#231f20">
<text x="89.8" y="156.8">GOLDCOAST</text>
<text x="104.9" y="255.7">“CAMERA - FLOOD MONITORING”</text>
<text x="108.3" y="261.3">“</text>
</g>
<g font-size="4.2" fill="#231f20">
<text x="100.6" y="267.2">APPROVED AS OFFICIAL TRAFFIC SIGN</text>
<text x="174.7" y="285.6">A</text>
</g>
<text font-size="4" fill="#231f20" x="110.2" y="261.3">DRIVER BEHAVIOUR MAY BE OBSERVED”</text>
<g font-size="3.9" fill="#231f20">
<text x="18.5" y="217.6">Colour Legend</text>
<text x="69.3" y="217.3">Notes</text>
<text x="25.4" y="224.1">Retroreflective white</text>
<text x="69.3" y="222.5">1. This sign may be used at sites which are subject to flooding and CCTV</text>
<text x="73.8" y="226.8">monitoring may capture driver behaviour.</text>
<text x="25.4" y="230.2">Retroreflective blue</text>
<text x="69.3" y="231.1">2. Insert appropriate regional council or authority logo. e.g. CITY OF GOLD</text>
<text x="73.8" y="235.5">COAST .</text>
</g>
<g font-size="3.8" fill="#231f20">
<text x="101.8" y="17.5">600</text>
<text x="153.3" y="25.9">r50</text>
<text x="40.2" y="34.5">50</text>
<text x="51.6" y="40.6">30</text>
<text x="38.1" y="49.5">150</text>
<text x="40.2" y="63.8">40</text>
<text x="37.5" y="72.4">75D</text>
<text x="40.2" y="81">40</text>
<text x="37.5" y="89.6">75C</text>
<text x="40.2" y="101.3">20</text>
<text x="40.2" y="97.5">30</text>
<text x="158.5" y="98.3">900</text>
<text x="40.2" y="105">30</text>
<text x="37.7" y="111">50E</text>
<text x="40.2" y="116.6">25</text>
<text x="37.7" y="122.3">50E</text>
<text x="40.2" y="127.9">25</text>
<text x="37.7" y="133.5">50E</text>
<text x="40.2" y="139.1">25</text>
<text x="37.7" y="144.8">50E</text>
<text x="40.2" y="149.8">15</text>
<text x="40.3" y="154.5">50</text>
<text x="117.9" y="152.9">*</text>
<text x="40.2" y="161.8">50</text>
<text x="51.6" y="159.7">10</text>
</g>
<g font-size="3.5" fill="#231f20">
<text x="21.5" y="267.9">Department of Transport and Main Roads</text>
<text x="17.7" y="271.8">Infrastructure Management &amp; Delivery Division</text>
<text x="16.7" y="280.7">Designed</text>
<text x="42.7" y="280.7">Checked</text>
<text x="69.7" y="280.7">Scale</text>
<text x="98.5" y="281.4">PRINCIPAL ENGINEER</text>
<text x="154.3" y="276.5">26/04/17</text>
<text x="157.4" y="281.2">Date</text>
<text x="17" y="284.8">TV 4/17</text>
<text x="42.7" y="285.1">DJ 4/17</text>
<text x="69.7" y="285.2">Not to Scale</text>
<text x="98.5" y="284.8">(Traffic Engineering)</text>
</g>
<text font-size="2.6" fill="#231f20" x="90" y="151.4">CITY OF</text>
</svg>
